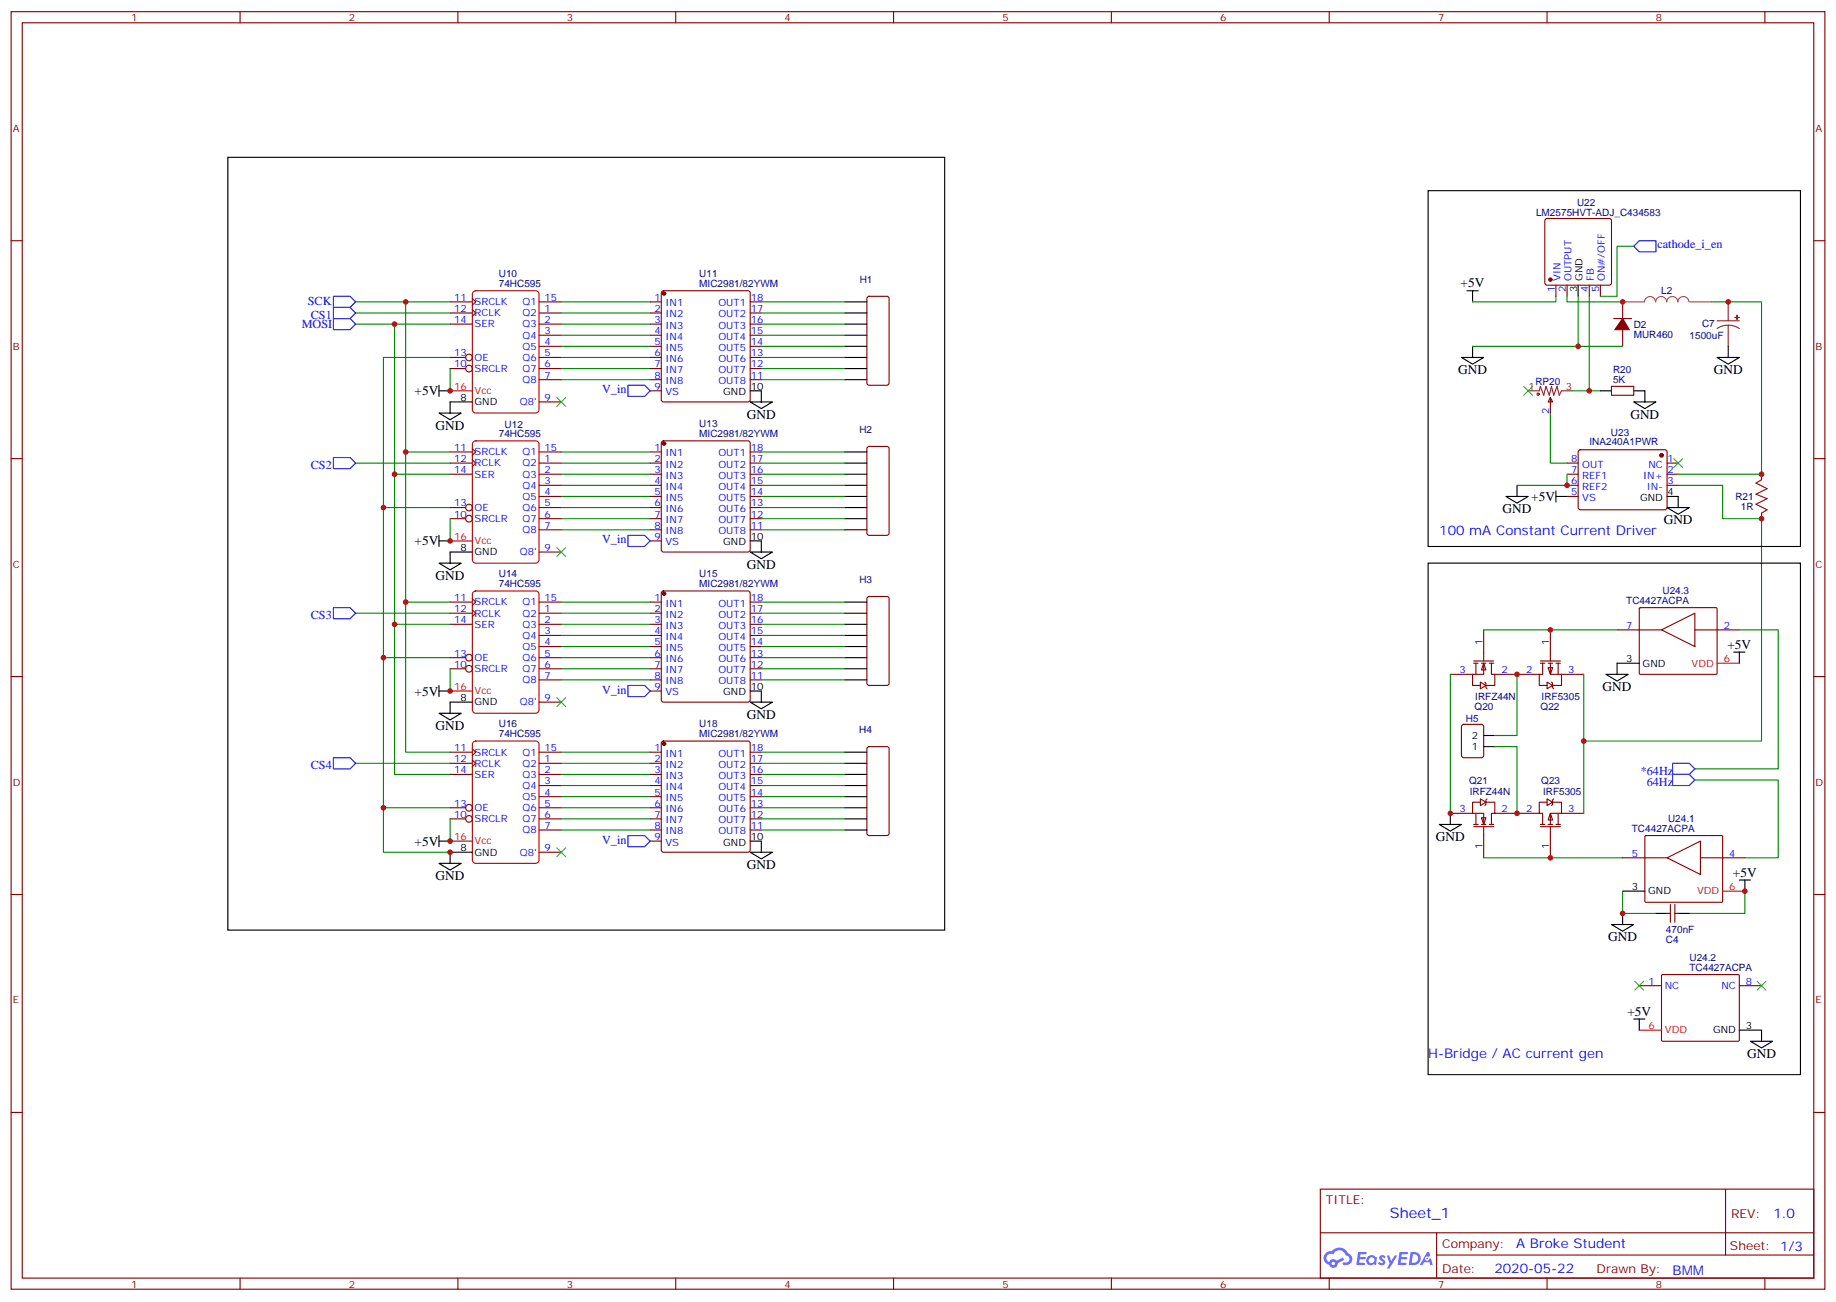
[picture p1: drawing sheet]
<svg xmlns="http://www.w3.org/2000/svg" width="583mm" height="413mm" viewBox="0 0 583 413" stroke-linecap="round" stroke-linejoin="round" font-family="sans-serif">
<g fill="none" stroke="#870000" stroke-width=".35">
<path d="M3.5 3.7h575.8v405.3h-575.8zM7.1 7.2h568.6v398.3h-568.6zM76.2 3.7v3.5M145.3 3.7v3.5M214.5 3.7v3.5M283.6 3.7v3.5M352.8 3.7v3.5M421.9 3.7v3.5M491.1 3.7v3.5M560.2 3.7v3.5M3.5 76.4h3.6M575.7 76.4h3.6"/>
<path d="M3.5 145.5h3.6M575.7 145.5h3.6M3.5 214.7h3.6M575.7 214.7h3.6M3.5 283.8h3.6M575.7 283.8h3.6M3.5 353h3.6M575.7 353h3.6M419.1 377.3h156.6v28.2h-156.6zM547.7 377.3v20.9M419.1 391.1h156.5M456 398.2h119.6"/>
<path d="M456 391.1v14.2M76.2 405.5v3.5M145.3 405.5v3.5M214.5 405.5v3.5M283.6 405.5v3.5M352.8 405.5v3.5M421.9 405.5v3.5M491.1 405.5v3.5M560.2 405.5v3.5"/>
</g>
<g fill="#5487ff">
<path d="M438.1 398.5a1.22 1.22 0 0 1 1.7 .2l-.4 .6a.47 .47 0 0 0-.3-.4 .47 .47 0 0 0-.5 .2l.1 .2a1.14 1.14 0 0 1 .8 1.8 1.14 1.14 0 0 1-1.9 0l-.2-.2 .5-.6 .7 .5a.29 .29 0 0 0 .3-.3 .29 .29 0 0 0-.2-.3 1.04 1.04 0 0 1-.6-1.7z"/>
<path d="M431.1 397.2h2.3l.4 .2-.2 .5-1.8 .1-.1 .8h1.5l.3 .4-.3 .4h-1.6l-.2 1.1h1.7l.2 .3-.2 .3-2.6 .1z"/>
<path d="M444.2 397.2l2.7 .2-.1 .5-1.8 .1-.2 .8h1.6l.3 .4-.4 .4h-1.6l-.1 1.1h1.7l.2 .3-.2 .3-2.7 .1z"/>
<path d="M453 397.2h.7l.3 1.3-.6 .3a.69 .69 0 0 0-1 .3 .69 .69 0 0 0 .4 .9 .69 .69 0 0 0 .9-.6l.5-.2 .6 2.2h-.8l-.3-.9h-1.7l-.5 .9h-.8z"/>
<path d="M440.2 398.3h.8l.6 1.8 1.1-1.8h.9l-2.6 4.2h-.8l.9-1.5z"/>
<path d="M447.8 397.2l-.6 4.2h1.3a2.11 2.11 0 0 0 2.5-2.1 2.11 2.11 0 0 0-2.5-2.1zM448.5 398a1.43 1.43 0 0 1 1.6 1.6 1.43 1.43 0 0 1-2 1.1z"/>
<path d="M434.1 398.8a1.54 1.54 0 0 0-.1 2.2 1.54 1.54 0 0 0 2.1 .1l.7 .3 .3-2.3-.6-.3a1.49 1.49 0 0 0-2.4 0zM434.3 399.8a.95 .95 0 0 1 1.9 0 .95 .95 0 0 1-1.9 0z"/>
<path d="M420.8 397.6a2.18 2.18 0 0 0 1.1 3.7 1.44 1.44 0 0 0 1.6 .9 1.44 1.44 0 0 0 1.2-1.4l2-1.1-.5-.7-1.9 1a1.47 1.47 0 0 0-2.4 .4 1.39 1.39 0 0 1-.7-1.9 1.39 1.39 0 0 1 2-.5 2.12 2.12 0 0 1 2.2-1.3 2.12 2.12 0 0 1 1.9 1.7 1.14 1.14 0 0 1 1 1.4 1.14 1.14 0 0 1-1.6 .7 .43 .43 0 0 0-.5 .4 .43 .43 0 0 0 .4 .5 1.98 1.98 0 0 0 2.5-1.2 1.98 1.98 0 0 0-1.2-2.6 3.1 3.1 0 0 0-5.3-.6l-.9 .1zM422.7 400.9a.55 .55 0 0 1 1.1 0 .55 .55 0 0 1-1.1 0z"/>
<circle cx="453" cy="399.3" r=".26"/>
</g>
<g fill="#fff" stroke="#870000" stroke-width=".35">
<path d="M471 210.4l.7 2.1h-1.4z"/>
<path d="M469.9 216.4l1.8 1.1-1.8 1z"/>
</g>
<path d="M471 199.8v9.9M460.4 214h7M467.8 209.7h6.3M467.8 210.4h1.4M468.5 210.4v3.6M470.3 210.4h1.4M471 210.4v3.6h-3.6v3.5h2.5M471.3 216.4l.4 .4v1.4l.3 .3M472.7 210.4h1.4M473.4 210.4v3.6h1.1v3.5h-2.8M474.5 214h7" fill="none" stroke="#870000" stroke-width=".35"/>
<g fill="#fff" stroke="#870000" stroke-width=".35">
<path d="M470.3 259.5h1.4l-.7 2.1z"/>
<path d="M469.9 253.5l1.8 1-1.8 1.1z"/>
</g>
<path d="M460.4 258.1h7M468.5 258.1v3.5M469.9 254.5h-2.5v3.6h3.6v3.5M471.7 254.5h2.8v3.6h-1.1v3.5M472 253.5l-.3 .3v1.4l-.4 .4M474.5 258.1h7M467.8 262.3h6.3M467.8 261.6h1.4M470.3 261.6h1.4M471 262.3v9.9M472.7 261.6h1.4" fill="none" stroke="#870000" stroke-width=".35"/>
<g fill="#fff" stroke="#870000" stroke-width=".35">
<path d="M492.1 258.1l.7 2.1h-1.4z"/>
<path d="M491.1 253.5l1.7 1-1.7 1.1z"/>
</g>
<path d="M481.5 258.1h7.1M491.1 254.5h-2.5v3.6h1.1v3.5M492.8 254.5h2.9v3.6M493.2 253.5l-.4 .3v1.4l-.3 .4M494.6 258.1v3.5M495.7 258.1h-3.6v3.5M495.7 258.1h7M488.9 262.3h6.4M488.9 261.6h1.5M491.4 261.6h1.4M492.1 262.3v9.9M493.9 261.6h1.4" fill="none" stroke="#870000" stroke-width=".35"/>
<g fill="#fff" stroke="#870000" stroke-width=".35">
<path d="M491.4 211.8h1.4l-.7 2.2z"/>
<path d="M491.1 216.4l1.7 1.1-1.7 1z"/>
</g>
<g fill="none" stroke="#870000" stroke-width=".35">
<path d="M490.6 69.5l.5-.2h19.7l.5 .2 .2 .5v19.8l-.2 .5-.5 .2h-19.7l-.5-.2-.2-.5v-19.8zM142.9 99.3h7M142.9 95.8h7M149.9 94.7l1.1 1.1-1.1 1M149.9 98.2l1.1 1.1-1.1 1.1M171.1 99.3h7.1M171.1 95.8h7.1M206.4 99.3h3.5M206.4 95.8h3.5M210.1 92.5l.5-.2h26.8l.5 .2 .2 .5v33.8l-.2 .5-.5 .2h-26.8l-.5-.2-.2-.5v-33.8zM238.1 99.3h3.6M238.1 95.8h3.6"/>
<path d="M275.4 94.2l.5-.2h5.6l.7 .4v27.1l-.2 .5-.5 .2h-5.6l-.5-.2-.2-.5v-26.8zM493.9 90.5v3.5M497.4 90.5v3.5M504.5 90.5v3.5M508 90.5v3.5M515.1 95.8v5.3M142.9 102.8h7M142.9 113.4h4.9M142.9 116.9h4.9M171.1 102.8h7.1M171.1 106.4h7.1M171.1 109.9h7.1"/>
<path d="M171.1 113.4h7.1M171.1 116.9h7.1M206.4 102.8h3.5M206.4 106.4h3.5M206.4 109.9h3.5M206.4 113.4h3.5M206.4 116.9h3.5M238.1 102.8h3.6M238.1 106.4h3.6M238.1 109.9h3.6M238.1 113.4h3.6M238.1 116.9h3.6"/>
<path d="M512.2 101.1h5.7M515.1 104.6v5.3M171.1 120.5h7.1M171.1 127.5h7.1M206.4 120.5h3.5M206.4 124h3.5M238.1 120.5h3.6M492.1 126.1l.7 1.4h-1.4zM492.1 126.1v5M511.5 122.6h7.1v2.8h-7.1zM142.9 146.9h7M142.9 150.5h7"/>
<path d="M142.9 143.4h7M149.9 142.3l1.1 1.1-1.1 1.1M149.9 145.9l1.1 1-1.1 1.1M171.1 146.9h7.1M171.1 150.5h7.1M171.1 154h7.1M171.1 157.5h7.1M171.1 143.4h7.1M206.4 146.9h3.5M206.4 150.5h3.5M206.4 154h3.5M206.4 157.5h3.5"/>
<path d="M206.4 143.4h3.5M210.1 140.1l.5-.2h26.8l.5 .2 .2 .5v33.8l-.2 .5-.5 .3h-26.8l-.5-.3-.2-.5v-33.8zM238.1 146.9h3.6M238.1 150.5h3.6M238.1 154h3.6M238.1 157.5h3.6M238.1 143.4h3.6M275.4 141.8l.5-.2h5.6l.7 .5v27.1l-.2 .5-.5 .2h-5.6l-.5-.3-.2-.4v-26.9zM497.4 146.9h3.5M497.4 150.5h3.5M497.4 154h3.5M497.4 157.5h3.5"/>
<path d="M501.2 142.9l.4-.2 27.1 .1 .5 .6-.1 17.9-.6 .4h-27.1l-.5-.7v-17.6zM529.2 146.9h3.5M529.2 150.5h3.5M529.2 154h3.5M559.2 150.5v1.7M142.9 161h4.9M142.9 164.6h4.9M171.1 161h7.1M171.1 164.6h7.1M171.1 168.1h7.1M171.1 175.2h7.1M206.4 161h3.5"/>
<path d="M206.4 164.6h3.5M206.4 168.1h3.5M206.4 171.6h3.5M238.1 161h3.6M238.1 164.6h3.6M238.1 168.1h3.6M559.2 162.8v1.8M142.9 194.6h7M142.9 198.1h7M142.9 191h7M149.9 190l1.1 1-1.1 1.1M149.9 193.5l1.1 1.1-1.1 1"/>
<path d="M171.1 194.6h7.1M171.1 198.1h7.1M171.1 191h7.1M206.4 194.6h3.5M206.4 198.1h3.5M206.4 191h3.5M210.1 187.7l.5-.2h26.8l.5 .2 .2 .5v33.9l-.2 .5-.5 .2h-26.8l-.5-.3-.2-.4v-33.9zM238.1 194.6h3.6M238.1 198.1h3.6M238.1 191h3.6M275.4 189.5l.5-.2h5.6l.7 .4v27.1l-.2 .5-.5 .2h-5.6l-.5-.2-.2-.5v-26.8zM492.1 199.8v9.9"/>
<path d="M513.3 199.8h14.1M520.4 193l.3-.2h24.2l.1 .3v20.7l-.3 .2-24.2-.1-.2-.3zM527.4 199.8l10.6-5.2v10.5zM538 199.8h14.1M142.9 208.7h4.9M142.9 212.2h4.9M171.1 201.6h7.1M171.1 205.1h7.1M171.1 208.7h7.1M171.1 212.2h7.1M171.1 215.7h7.1M206.4 201.6h3.5"/>
<path d="M206.4 205.1h3.5M206.4 208.7h3.5M206.4 212.2h3.5M206.4 215.7h3.5M206.4 219.3h3.5M238.1 201.6h3.6M238.1 205.1h3.6M238.1 208.7h3.6M238.1 212.2h3.6M238.1 215.7h3.6M481.5 214h7.1M488.9 209.7h6.4"/>
<path d="M488.9 210.4h1.5M489.7 210.4v3.6h-1.1v3.5h2.5M491.4 210.4h1.4M492.1 210.4v3.6h3.6M492.5 216.4l.3 .4v1.4l.4 .3M493.9 210.4h1.4M494.6 210.4v3.6M495.7 214v3.5h-2.9M495.7 214h7M142.9 238.7h7M149.9 237.6l1.1 1.1-1.1 1M171.1 222.8h7.1"/>
<path d="M171.1 238.7h7.1M206.4 238.7h3.5M210.1 235.3l.5-.2h26.8l.5 .2 .2 .5v33.9l-.2 .5-.5 .2h-26.8l-.5-.2-.2-.5v-33.9zM238.1 238.7h3.6M275.4 237.1l.5-.2h5.6l.7 .4v27.1l-.2 .5-.5 .2h-5.6l-.5-.2-.2-.5v-26.8zM464.1 230l.5-.2h5.7l.6 .5 .1 9.4-.5 .7h-5.9l-.6-.4-.1-9.5zM142.9 242.2h7M142.9 245.7h7M142.9 256.3h4.9M142.9 259.8h4.9M149.9 241.1l1.1 1.1-1.1 1M171.1 242.2h7.1"/>
<path d="M171.1 245.7h7.1M171.1 249.2h7.1M171.1 252.8h7.1M171.1 256.3h7.1M171.1 259.8h7.1M206.4 242.2h3.5M206.4 245.7h3.5M206.4 249.2h3.5M206.4 252.8h3.5M206.4 256.3h3.5M206.4 259.8h3.5M238.1 242.2h3.6"/>
<path d="M238.1 245.7h3.6M238.1 249.2h3.6M238.1 252.8h3.6M238.1 256.3h3.6M238.1 259.8h3.6M171.1 263.3h7.1M171.1 270.4h7.1M206.4 263.3h3.5M206.4 266.9h3.5M238.1 263.3h3.6M515.1 272.2h14.1M522.2 265.3l.3-.2 24.1 .1 .2 .3-.1 20.6-.2 .2-24.2-.1-.2-.3z"/>
<path d="M529.2 272.2l10.6-5.3v10.6zM539.8 272.2h14.1M529.2 289.8h1M530.2 287v5.6M531.6 287v5.6M531.6 289.8h1.1M520.3 312.7h7.1M527.5 309.4l.3-.2 24.1 .1 .2 .3-.1 20.6-.3 .2-24.1-.1-.2-.3zM552.1 312.7h7.1"/>
<circle cx="148.9" cy="116.9" r="1.06"/>
<circle cx="148.9" cy="113.4" r="1.06"/>
<circle cx="148.9" cy="161" r="1.06"/>
<circle cx="148.9" cy="164.6" r="1.06"/>
<circle cx="148.9" cy="212.2" r="1.06"/>
<circle cx="148.9" cy="208.7" r="1.06"/>
<circle cx="148.9" cy="256.3" r="1.06"/>
<circle cx="148.9" cy="259.8" r="1.06"/>
</g>
<g fill="none" stroke="#000" stroke-width=".35">
<path d="M72.3 49.9h227.6v245.2h-227.6zM453.3 60.5h118.2v112.9h-118.2zM268.1 95.8h7.1M268.1 99.3h7.1M465.7 92.3h3.5M467.4 92.3v3.5M500.9 90.5v3.5M268.1 102.8h7.1M268.1 106.4h7.1M268.1 109.9h7.1M268.1 113.4h7.1M268.1 116.9h7.1"/>
<path d="M463.9 113.4h7.1l-3.6 2.1zM467.4 109.9v3.5M545 113.4h7.1l-3.5 2.1zM548.6 109.9v3.5M139.3 131.1h7.1l-3.5 2.1zM139.3 124h3.6M139.3 122.2v3.6M149.9 127.5h-7v3.6M238.1 127.5h7.1l-3.5 2.1zM238.1 124h3.6v3.5M268.1 120.5h7.1M508 124h3.5"/>
<path d="M518.6 127.5h7l-3.5 2.1zM518.6 124h3.5v3.5M268.1 157.5h7.1M268.1 143.4h7.1M268.1 146.9h7.1M268.1 150.5h7.1M268.1 154h7.1M478 157.5h7.1l-3.6 2.1zM481.5 154v3.5M493.9 157.5h3.5M493.9 155.8v3.5M529.2 157.5h3.5v3.5"/>
<path d="M139.3 178.7h7.1l-3.5 2.1zM139.3 171.6h3.6M139.3 169.9v3.5M149.9 175.2h-7v3.5M238.1 175.2h7.1l-3.5 2.1zM238.1 171.6h3.6v3.6M268.1 161h7.1M268.1 164.6h7.1M268.1 168.1h7.1M453.3 178.7h118.2v162.3h-118.2zM529.2 161h7l-3.5 2.2zM268.1 191h7.1"/>
<path d="M268.1 194.6h7.1M268.1 198.1h7.1M139.3 219.3h3.6M139.3 217.5v3.5M238.1 219.3h3.6v3.5M268.1 201.6h7.1M268.1 205.1h7.1M268.1 208.7h7.1M268.1 212.2h7.1M268.1 215.7h7.1M509.8 214h7l-3.5 2.1zM520.3 210.4h-7v3.6"/>
<path d="M550.3 206.9h3.6M552.1 206.9v3.5M139.3 226.3h7.1l-3.5 2.1zM149.9 222.8h-7v3.5M238.1 222.8h7.1l-3.5 2.1zM268.1 238.7h7.1M471 236.9h3.5M471 233.4h3.5M268.1 242.2h7.1M268.1 245.7h7.1M268.1 249.2h7.1M268.1 252.8h7.1"/>
<path d="M268.1 256.3h7.1M268.1 259.8h7.1M460.4 258.1v3.5M139.3 273.9h7.1l-3.5 2.1zM139.3 266.9h3.6M139.3 265.1v3.5M149.9 270.4h-7v3.5M238.1 270.4h7.1l-3.5 2.1zM238.1 266.9h3.6v3.5M268.1 263.3h7.1M456.8 261.6h7.1l-3.5 2.1zM552.1 279.2h3.5"/>
<path d="M553.9 279.2v3.6M511.5 293.3h7.1l-3.5 2.2zM515.1 282.8h7M515.1 289.8v3.5M525.6 289.8h3.6M532.7 289.8h3.5M518.6 323.3h3.5M520.3 323.3v3.5M552.1 326.8h7.1v3.6M555.6 330.4h7.1l-3.5 2.1z"/>
</g>
<g fill="none" stroke="#a10000" stroke-width=".35">
<path d="M559.2 152.2l-1.8 1.1 3.5 1.7-3.5 1.8 3.5 1.4-3.5 1.8 3.5 1.7-1.7 1.1"/>
<circle cx="488.2" cy="125.1" r=".35"/>
</g>
<g fill="#870000" stroke="#870000" stroke-width=".35">
<path d="M515.1 101.1l2.1 3.5h-4.6z"/>
<circle cx="527.4" cy="144.5" r=".53"/>
<circle cx="492.1" cy="88.7" r=".53"/>
<circle cx="210.8" cy="93.1" r=".53"/>
<circle cx="210.8" cy="140.8" r=".53"/>
<circle cx="210.8" cy="188.4" r=".53"/>
<circle cx="210.8" cy="236" r=".53"/>
</g>
<g fill="none" stroke="#008700" stroke-width=".35">
<path d="M518.6 78.1h-5.3v15.9h-5.3M112.9 95.8h30M112.9 99.3h30M128.8 95.8v47.6h14.1M178.2 95.8h28.2M178.2 99.3h28.2M241.7 95.8h26.4M241.7 99.3h26.4M493.9 94v1.8h-26.5M497.4 94v1.8h17.7M500.9 94v15.9h-33.5M504.5 94v30"/>
<path d="M543.3 95.8h15.9v54.7h-26.5M112.9 102.8h30M125.2 102.8v47.7h17.7M142.9 113.4h-21.2v157h21.2M142.9 116.9v7.1M178.2 109.9h28.2M178.2 102.8h28.2M178.2 106.4h28.2M178.2 113.4h28.2M178.2 116.9h28.2M241.7 109.9h26.4M241.7 102.8h26.4"/>
<path d="M241.7 106.4h26.4M241.7 113.4h26.4M241.7 116.9h26.4M500.9 109.9h14.2M178.2 120.5h28.2M241.7 120.5h26.4M492.1 131.1v15.8h5.3M499.2 124h8.8M112.9 146.9h30M125.2 150.5v47.6h17.7M128.8 143.4v47.6h14.1M178.2 143.4h28.2"/>
<path d="M178.2 146.9h28.2M178.2 150.5h28.2M178.2 154h28.2M178.2 157.5h28.2M241.7 143.4h26.4M241.7 146.9h26.4M241.7 150.5h26.4M241.7 154h26.4M241.7 157.5h26.4M497.4 150.5v3.5h-15.9M532.7 154h14.1v10.6h12.4v70.5h-56.5M121.7 161h21.2"/>
<path d="M142.9 164.6v7M178.2 161h28.2M178.2 164.6h28.2M178.2 168.1h28.2M241.7 161h26.4M241.7 164.6h26.4M241.7 168.1h26.4M112.9 194.6h30M125.2 198.1v47.6h17.7M128.8 191v47.7h14.1M178.2 191h28.2M178.2 194.6h28.2"/>
<path d="M178.2 198.1h28.2M241.7 191h26.4M241.7 194.6h26.4M241.7 198.1h26.4M471 199.8h42.3M552.1 199.8h12.3v44.1h-26.4M121.7 208.7h21.2M142.9 212.2v7.1M178.2 201.6h28.2M178.2 205.1h28.2M178.2 208.7h28.2M178.2 212.2h28.2"/>
<path d="M178.2 215.7h28.2M241.7 201.6h26.4M241.7 205.1h26.4M241.7 208.7h26.4M241.7 212.2h26.4M241.7 215.7h26.4M460.4 214v44.1M481.5 214v19.4h-7M502.7 214v44.1M178.2 238.7h28.2M241.7 238.7h26.4M474.5 236.9h7v21.2"/>
<path d="M112.9 242.2h30M121.7 256.3h21.2M142.9 259.8v7.1M178.2 242.2h28.2M178.2 245.7h28.2M178.2 249.2h28.2M178.2 252.8h28.2M178.2 256.3h28.2M178.2 259.8h28.2M241.7 242.2h26.4M241.7 245.7h26.4M241.7 249.2h26.4"/>
<path d="M241.7 252.8h26.4M241.7 256.3h26.4M241.7 259.8h26.4M538 247.5h26.4v24.7h-10.5M178.2 263.3h28.2M241.7 263.3h26.4M471 272.2h44.1M515.1 282.8v7h10.5M553.9 282.8v7h-17.7"/>
</g>
<g fill="none" stroke="#3c3" stroke-width=".35">
<path d="M176.7 126.1l2.9 2.8M179.6 126.1l-2.9 2.8M483.7 122.6l2.8 2.8M486.5 122.6l-2.8 2.8M531.3 145.5l2.8 2.8M534.1 145.5l-2.8 2.8M176.7 173.7l2.9 2.9M179.6 173.7l-2.9 2.9M176.7 221.4l2.9 2.8M179.6 221.4l-2.9 2.8M176.7 269l2.9 2.8M179.6 269l-2.9 2.8"/>
<path d="M518.9 311.3l2.9 2.8M521.8 311.3l-2.9 2.8M557.7 311.3l2.9 2.8M560.6 311.3l-2.9 2.8"/>
</g>
<g fill="none" stroke="#00f" stroke-width=".35">
<path d="M518.6 78.1l1.7-1.7h5.3v3.5h-5.3zM105.8 97.5h5.3l1.8 1.8-1.8 1.8h-5.3zM105.8 94h5.3l1.8 1.8-1.8 1.7h-5.3zM105.8 101.1h5.3l1.8 1.7-1.8 1.8h-5.3zM199.3 122.2h5.3l1.8 1.8-1.8 1.8h-5.3zM105.8 145.2h5.3l1.8 1.7-1.8 1.8h-5.3zM199.3 169.9h5.3l1.8 1.7-1.8 1.8h-5.3zM105.8 192.8h5.3l1.8 1.8-1.8 1.7h-5.3zM199.3 217.5h5.3l1.8 1.8-1.8 1.7h-5.3zM105.8 240.4h5.3l1.8 1.8-1.8 1.7h-5.3zM530.9 245.7h5.3l1.8 1.8-1.8 1.7h-5.3zM530.9 242.2h5.3l1.8 1.7-1.8 1.8h-5.3z"/>
<path d="M199.3 265.1h5.3l1.8 1.8-1.8 1.7h-5.3z"/>
</g>
<path d="M142.9 124h7M142.9 171.6h7M142.9 219.3h7M545 210.4h7.1M142.9 266.9h7M546.8 282.8h7.1M520.3 326.8h7.1" fill="none" stroke="#f00" stroke-width=".35"/>
<path d="M548.6 95.8v6M545 101.8h7.1M548.6 103.2l-1.9 .2-1.7 .8M548.6 103.2l1.8 .2 1.7 .8M548.6 103.2v6.7M485.1 124h3.5l.3-1.4 1.1 2.8 .7-2.8 1.1 2.8 .7-2.8 .7 2.8 1-2.8 .7 2.8 .8-1.4h3.5" fill="none" stroke="#8c2424" stroke-width=".35"/>
<g fill="#8c2424" stroke="#8c2424" stroke-width=".35">
<path d="M550.7 100.7l1.4 .1z"/>
<path d="M551.4 100v1.4z"/>
</g>
<path d="M515.1 95.8h6.9a1.76 1.76 0 0 1 1.8-1.7 1.76 1.76 0 0 1 1.7 1.7 1.77 1.77 0 0 1 1.8-1.7 1.77 1.77 0 0 1 1.8 1.7 1.77 1.77 0 0 1 1.7-1.7 1.77 1.77 0 0 1 1.8 1.7 1.77 1.77 0 0 1 1.7-1.7 1.77 1.77 0 0 1 1.8 1.7M536.3 95.8h7" fill="none" stroke="#a64a4a" stroke-width=".35"/>
<path d="M150.2 92.7l.8-.4h19l.9 .4 .2 .6v36.7l-.5 .9-.6 .2h-19l-.9-.5-.2-.6v-36.7zM150.2 140.3l.8-.4h19l.9 .4 .2 .6v36.7l-.5 .9-.6 .2h-19l-.9-.5-.2-.6v-36.7zM150.2 187.9l.8-.4h19l.9 .4 .2 .7v36.6l-.5 .9-.6 .2h-19l-.9-.5-.2-.6v-36.6zM150.2 235.6l.8-.5h19l.9 .5 .2 .6v36.7l-.5 .8-.6 .2h-19l-.9-.4-.2-.6v-36.7z" fill="none" stroke="#c00" stroke-width=".35"/>
<g fill="#c00">
<circle cx="504.5" cy="124" r=".88"/>
<circle cx="460.4" cy="258.1" r=".88"/>
<circle cx="481.5" cy="214" r=".88"/>
<circle cx="492.1" cy="199.8" r=".88"/>
<circle cx="559.2" cy="164.6" r=".88"/>
<circle cx="559.2" cy="150.5" r=".88"/>
<circle cx="515.1" cy="95.8" r=".88"/>
<circle cx="500.9" cy="109.9" r=".88"/>
<circle cx="497.4" cy="154" r=".88"/>
<circle cx="502.7" cy="235.1" r=".88"/>
<circle cx="515.1" cy="289.8" r=".88"/>
<circle cx="553.9" cy="282.8" r=".88"/>
<circle cx="492.1" cy="272.2" r=".88"/>
<circle cx="481.5" cy="258.1" r=".88"/>
<circle cx="548.6" cy="95.8" r=".88"/>
<circle cx="128.8" cy="95.8" r=".88"/>
<circle cx="128.8" cy="143.4" r=".88"/>
<circle cx="128.8" cy="191" r=".88"/>
<circle cx="125.2" cy="102.8" r=".88"/>
<circle cx="125.2" cy="150.5" r=".88"/>
<circle cx="125.2" cy="198.1" r=".88"/>
<circle cx="142.9" cy="270.4" r=".88"/>
<circle cx="121.7" cy="208.7" r=".88"/>
<circle cx="121.7" cy="161" r=".88"/>
<circle cx="121.7" cy="256.3" r=".88"/>
<circle cx="142.9" cy="266.9" r=".88"/>
<circle cx="142.9" cy="219.3" r=".88"/>
<circle cx="142.9" cy="171.6" r=".88"/>
<circle cx="142.9" cy="124" r=".88"/>
</g>
<text font-size="4.6" fill="#00f" x="441.2" y="386.3">Sheet_1</text>
<g font-size="4.2">
<text x="463.6" y="91.1">+5V</text>
<text x="462.9" y="118.7">GND</text>
<text x="544" y="118.7">GND</text>
<text x="131.6" y="125.4">+5V</text>
<text x="138.3" y="136.3">GND</text>
<text x="237.1" y="132.8">GND</text>
<text x="517.5" y="132.8">GND</text>
<text x="486" y="158.9">+5V</text>
<text x="477" y="162.8">GND</text>
<text x="528.1" y="166.3">GND</text>
<text x="131.6" y="173.1">+5V</text>
<text x="138.3" y="184">GND</text>
<text x="237.1" y="180.4">GND</text>
<text x="548.3" y="205.8">+5V</text>
<text x="131.6" y="220.7">+5V</text>
<text x="508.7" y="219.3">GND</text>
<text x="138.3" y="231.6">GND</text>
<text x="237.1" y="228.1">GND</text>
<text x="131.6" y="268.3">+5V</text>
<text x="455.8" y="266.9">GND</text>
<text x="237.1" y="275.7">GND</text>
<text x="138.3" y="279.2">GND</text>
<text x="550.1" y="278.1">+5V</text>
<text x="510.5" y="298.6">GND</text>
<text x="516.6" y="322.2">+5V</text>
<text x="554.6" y="335.7">GND</text>
</g>
<g font-size="4.2" fill="#00f">
<text x="456.8" y="169.9">100 mA Constant Current Driver</text>
<text x="453.3" y="335.7">H-Bridge / AC current gen</text>
<text x="562.9" y="386.6">1.0</text>
<text x="481.3" y="396.1">A Broke Student</text>
<text x="474.4" y="403.9">2020-05-22</text>
<text x="530.9" y="404.5">BMM</text>
</g>
<g font-size="3.9" fill="#00f">
<text x="526.1" y="78.8">cathode_i_en</text>
<text x="97.7" y="96.8">SCK</text>
<text x="98.7" y="101.1">CS1</text>
<text x="95.8" y="104">MOSI</text>
<text x="191.1" y="124.8">V_in</text>
<text x="98.7" y="148.7">CS2</text>
<text x="191.1" y="172.4">V_in</text>
<text x="98.7" y="196.3">CS3</text>
<text x="191.1" y="220">V_in</text>
<text x="98.7" y="243.9">CS4</text>
<text x="520.8" y="245.8">*64Hz</text>
<text x="522.7" y="249.2">64Hz</text>
<text x="191.1" y="267.7">V_in</text>
</g>
<g font-size="3.9" fill="#800">
<text x="420.9" y="381.9">TITLE:</text>
<text x="549.5" y="386.6">REV:</text>
<text x="457.8" y="396.1">Company:</text>
<text x="549.1" y="396.7">Sheet: 1/3</text>
<text x="457.8" y="403.8">Date:</text>
<text x="506.8" y="403.8">Drawn By:</text>
</g>
<g font-size="3.2" fill="#800">
<text x="41.6" y="6.7">1</text>
<text x="110.8" y="6.7">2</text>
<text x="179.9" y="6.7">3</text>
<text x="249.1" y="6.7">4</text>
<text x="318.2" y="6.7">5</text>
<text x="387.3" y="6.7">6</text>
<text x="456.5" y="6.7">7</text>
<text x="525.6" y="6.7">8</text>
<text x="4.1" y="41.8">A</text>
<text x="576.3" y="41.8">A</text>
<text x="4.1" y="110.9">B</text>
<text x="576.3" y="110.9">B</text>
<text x="4.1" y="180.1">C</text>
<text x="576.3" y="180.1">C</text>
<text x="4.1" y="249.2">D</text>
<text x="576.3" y="249.2">D</text>
<text x="4.1" y="318.4">E</text>
<text x="576.3" y="318.4">E</text>
<text x="41.6" y="408.5">1</text>
<text x="110.8" y="408.5">2</text>
<text x="179.9" y="408.5">3</text>
<text x="249.1" y="408.5">4</text>
<text x="318.2" y="408.5">5</text>
<text x="387.3" y="408.5">6</text>
<text x="456.5" y="408.5">7</text>
<text x="525.6" y="408.5">8</text>
</g>
<g font-size="3.2" fill="#000080">
<text x="500.6" y="65.2">U22</text>
<text x="487.6" y="68.7">LM2575HVT-ADJ_C434583</text>
<text x="158.3" y="87.9">U10</text>
<text x="222" y="87.9">U11</text>
<text x="272.9" y="89.8">H1</text>
<text x="158.3" y="91">74HC595</text>
<text x="222" y="91.1">MIC2981/82YWM</text>
<text x="527.3" y="93.4">L2</text>
<text x="518.6" y="107.2">MUR460</text>
<text x="518.6" y="104">D2</text>
<text x="536.3" y="107.5">1500uF</text>
<text x="540.3" y="103.9">C7</text>
<text x="512" y="118.4">R20</text>
<text x="487.4" y="122.1">RP20</text>
<text x="512" y="121.5">5K</text>
<text x="160.2" y="135.7">U12</text>
<text x="222" y="135.5">U13</text>
<text x="272.8" y="137.4">H2</text>
<text x="158.3" y="138.6">74HC595</text>
<text x="222" y="138.7">MIC2981/82YWM</text>
<text x="504.5" y="141.1">INA240A1PWR</text>
<text x="511.3" y="138.5">U23</text>
<text x="550.9" y="158.7">R21</text>
<text x="552.6" y="161.8">1R</text>
<text x="158.3" y="183.2">U14</text>
<text x="222" y="183.1">U15</text>
<text x="272.8" y="185">H3</text>
<text x="158.3" y="186.2">74HC595</text>
<text x="222" y="186.3">MIC2981/82YWM</text>
<text x="516.2" y="191.7">TC4427ACPA</text>
<text x="527.7" y="188.6">U24.3</text>
<text x="468.1" y="225.2">Q20</text>
<text x="468.3" y="222.2">IRFZ44N</text>
<text x="489" y="225.2">Q22</text>
<text x="489.3" y="222.2">IRF5305</text>
<text x="158.3" y="233.9">74HC595</text>
<text x="158.3" y="230.8">U16</text>
<text x="222" y="234">MIC2981/82YWM</text>
<text x="222" y="230.7">U18</text>
<text x="272.7" y="232.6">H4</text>
<text x="465.3" y="229.2">H5</text>
<text x="466.3" y="248.6">Q21</text>
<text x="489.2" y="248.6">Q23</text>
<text x="466.5" y="252.1">IRFZ44N</text>
<text x="489.8" y="252.1">IRF5305</text>
<text x="529.5" y="260.9">U24.1</text>
<text x="518" y="264.1">TC4427ACPA</text>
<text x="528.8" y="296.2">470nF</text>
<text x="528.8" y="299.3">C4</text>
<text x="536.3" y="305">U24.2</text>
<text x="536.3" y="308.2">TC4427ACPA</text>
</g>
<g font-size="3.2" fill="#00f">
<text x="495.3" y="89.2" transform="rotate(-90 495.3 89.2)">VIN</text>
<text x="498.8" y="89.2" transform="rotate(-90 498.8 89.2)">OUTPUT</text>
<text x="505.9" y="89.2" transform="rotate(-90 505.9 89.2)">FB</text>
<text x="509.4" y="89.2" transform="rotate(-90 509.4 89.2)">ON#/OFF</text>
<text x="144.1" y="95.4">11</text>
<text x="172.9" y="95.4">15</text>
<text x="207.7" y="95.4">1</text>
<text x="238.3" y="95.4">18</text>
<text x="493.5" y="92.7" transform="rotate(-90 493.5 92.7)">1</text>
<text x="497.1" y="92.7" transform="rotate(-90 497.1 92.7)">2</text>
<text x="504.1" y="92.7" transform="rotate(-90 504.1 92.7)">4</text>
<text x="507.6" y="92.7" transform="rotate(-90 507.6 92.7)">5</text>
<text x="144.1" y="99">12</text>
<text x="150.6" y="96.8">SRCLK</text>
<text x="150.6" y="100.4">RCLK</text>
<text x="165.9" y="100.4">Q2</text>
<text x="165.9" y="96.8">Q1</text>
<text x="172.9" y="99">1</text>
<text x="207.7" y="99">2</text>
<text x="211.2" y="97.2">IN1</text>
<text x="211.2" y="100.7">IN2</text>
<text x="228" y="100.7">OUT2</text>
<text x="228" y="97.2">OUT1</text>
<text x="238.3" y="99">17</text>
<text x="144.1" y="102.5">14</text>
<text x="150.6" y="103.9">SER</text>
<text x="165.9" y="103.9">Q3</text>
<text x="165.9" y="107.4">Q4</text>
<text x="172.9" y="102.5">2</text>
<text x="172.9" y="106">3</text>
<text x="207.7" y="102.5">3</text>
<text x="207.7" y="106">4</text>
<text x="211.2" y="104.2">IN3</text>
<text x="211.2" y="107.8">IN4</text>
<text x="228" y="107.8">OUT4</text>
<text x="228" y="104.2">OUT3</text>
<text x="238.3" y="106">15</text>
<text x="238.3" y="102.5">16</text>
<text x="144.1" y="113.1">13</text>
<text x="165.9" y="110.9">Q5</text>
<text x="172.9" y="109.5">4</text>
<text x="172.9" y="113.1">5</text>
<text x="207.7" y="109.5">5</text>
<text x="207.7" y="113.1">6</text>
<text x="211.2" y="111.3">IN5</text>
<text x="228" y="111.3">OUT5</text>
<text x="238.3" y="113.1">13</text>
<text x="238.3" y="109.5">14</text>
<text x="144.1" y="116.6">10</text>
<text x="150.6" y="118">SRCLR</text>
<text x="150.6" y="114.5">OE</text>
<text x="165.9" y="114.5">Q6</text>
<text x="165.9" y="118">Q7</text>
<text x="172.9" y="116.6">6</text>
<text x="207.7" y="116.6">7</text>
<text x="211.2" y="114.8">IN6</text>
<text x="211.2" y="118.4">IN7</text>
<text x="228" y="118.4">OUT7</text>
<text x="228" y="114.8">OUT6</text>
<text x="238.3" y="116.6">12</text>
<text x="165.9" y="121.5">Q8</text>
<text x="172.9" y="120.1">7</text>
<text x="207.7" y="120.1">8</text>
<text x="207.7" y="123.6">9</text>
<text x="211.2" y="121.9">IN8</text>
<text x="211.2" y="125.4">VS</text>
<text x="228" y="121.9">OUT8</text>
<text x="238.3" y="120.1">11</text>
<text x="165" y="128.6">Q8'</text>
<text x="172.9" y="127.2">9</text>
<text x="491.8" y="131.3" transform="rotate(-90 491.8 131.3)">2</text>
<text x="144.1" y="143.1">11</text>
<text x="172.9" y="143.1">15</text>
<text x="207.7" y="143.1">1</text>
<text x="238.3" y="143.1">18</text>
<text x="144.1" y="146.6">12</text>
<text x="150.6" y="144.5">SRCLK</text>
<text x="150.6" y="148">RCLK</text>
<text x="165.9" y="148">Q2</text>
<text x="165.9" y="144.5">Q1</text>
<text x="172.9" y="146.6">1</text>
<text x="207.7" y="146.6">2</text>
<text x="211.2" y="144.8">IN1</text>
<text x="211.2" y="148.3">IN2</text>
<text x="228" y="148.3">OUT2</text>
<text x="228" y="144.8">OUT1</text>
<text x="238.3" y="146.6">17</text>
<text x="498.8" y="146.6">8</text>
<text x="502.2" y="148.3">OUT</text>
<text x="523.3" y="148.3">NC</text>
<text x="529.3" y="146.6">1</text>
<text x="144.1" y="150.1">14</text>
<text x="150.6" y="151.5">SER</text>
<text x="165.9" y="151.5">Q3</text>
<text x="165.9" y="155">Q4</text>
<text x="172.9" y="150.1">2</text>
<text x="172.9" y="153.6">3</text>
<text x="207.7" y="150.1">3</text>
<text x="207.7" y="153.6">4</text>
<text x="211.2" y="151.9">IN3</text>
<text x="211.2" y="155.4">IN4</text>
<text x="228" y="155.4">OUT4</text>
<text x="228" y="151.9">OUT3</text>
<text x="238.3" y="153.6">15</text>
<text x="238.3" y="150.1">16</text>
<text x="498.8" y="153.6">6</text>
<text x="498.8" y="150.1">7</text>
<text x="502.2" y="155.4">REF2</text>
<text x="502.2" y="151.9">REF1</text>
<text x="521.6" y="151.9">IN+</text>
<text x="522.7" y="155.4">IN-</text>
<text x="529.3" y="150.1">2</text>
<text x="529.3" y="153.6">3</text>
<text x="144.1" y="160.7">13</text>
<text x="165.9" y="158.6">Q5</text>
<text x="172.9" y="157.2">4</text>
<text x="172.9" y="160.7">5</text>
<text x="207.7" y="157.2">5</text>
<text x="207.7" y="160.7">6</text>
<text x="211.2" y="158.9">IN5</text>
<text x="228" y="158.9">OUT5</text>
<text x="238.3" y="160.7">13</text>
<text x="238.3" y="157.2">14</text>
<text x="498.8" y="157.2">5</text>
<text x="502.2" y="158.9">VS</text>
<text x="144.1" y="164.2">10</text>
<text x="150.6" y="165.6">SRCLR</text>
<text x="150.6" y="162.1">OE</text>
<text x="165.9" y="162.1">Q6</text>
<text x="165.9" y="165.6">Q7</text>
<text x="172.9" y="164.2">6</text>
<text x="172.9" y="167.7">7</text>
<text x="207.7" y="164.2">7</text>
<text x="207.7" y="167.7">8</text>
<text x="211.2" y="162.5">IN6</text>
<text x="211.2" y="166">IN7</text>
<text x="228" y="166">OUT7</text>
<text x="228" y="162.5">OUT6</text>
<text x="238.3" y="167.7">11</text>
<text x="238.3" y="164.2">12</text>
<text x="165.9" y="169.2">Q8</text>
<text x="207.7" y="171.3">9</text>
<text x="211.2" y="169.5">IN8</text>
<text x="211.2" y="173">VS</text>
<text x="228" y="169.5">OUT8</text>
<text x="165" y="176.2">Q8'</text>
<text x="172.9" y="174.8">9</text>
<text x="144.1" y="190.7">11</text>
<text x="172.9" y="190.7">15</text>
<text x="207.7" y="190.7">1</text>
<text x="238.3" y="190.7">18</text>
<text x="144.1" y="194.2">12</text>
<text x="144.1" y="197.7">14</text>
<text x="150.6" y="192.1">SRCLK</text>
<text x="150.6" y="195.6">RCLK</text>
<text x="165.9" y="195.6">Q2</text>
<text x="165.9" y="192.1">Q1</text>
<text x="172.9" y="194.2">1</text>
<text x="172.9" y="197.7">2</text>
<text x="207.7" y="194.2">2</text>
<text x="207.7" y="197.7">3</text>
<text x="211.2" y="192.4">IN1</text>
<text x="211.2" y="196">IN2</text>
<text x="228" y="196">OUT2</text>
<text x="228" y="192.4">OUT1</text>
<text x="238.3" y="197.7">16</text>
<text x="238.3" y="194.2">17</text>
<text x="150.6" y="199.1">SER</text>
<text x="165.9" y="199.1">Q3</text>
<text x="165.9" y="202.7">Q4</text>
<text x="172.9" y="201.3">3</text>
<text x="207.7" y="201.3">4</text>
<text x="211.2" y="199.5">IN3</text>
<text x="211.2" y="203">IN4</text>
<text x="228" y="203">OUT4</text>
<text x="228" y="199.5">OUT3</text>
<text x="238.3" y="201.3">15</text>
<text x="516.2" y="199.5">7</text>
<text x="547.2" y="199.5">2</text>
<text x="144.1" y="208.3">13</text>
<text x="150.6" y="209.7">OE</text>
<text x="165.9" y="206.2">Q5</text>
<text x="165.9" y="209.7">Q6</text>
<text x="172.9" y="204.8">4</text>
<text x="172.9" y="208.3">5</text>
<text x="207.7" y="204.8">5</text>
<text x="207.7" y="208.3">6</text>
<text x="211.2" y="206.6">IN5</text>
<text x="228" y="206.6">OUT5</text>
<text x="238.3" y="208.3">13</text>
<text x="238.3" y="204.8">14</text>
<text x="470.6" y="204.8" transform="rotate(-90 470.6 204.8)">1</text>
<text x="491.8" y="204.8" transform="rotate(-90 491.8 204.8)">1</text>
<text x="144.1" y="211.8">10</text>
<text x="150.6" y="213.3">SRCLR</text>
<text x="165.9" y="213.3">Q7</text>
<text x="172.9" y="211.8">6</text>
<text x="172.9" y="215.4">7</text>
<text x="207.7" y="211.8">7</text>
<text x="207.7" y="215.4">8</text>
<text x="211.2" y="210.1">IN6</text>
<text x="211.2" y="213.6">IN7</text>
<text x="228" y="213.6">OUT7</text>
<text x="228" y="210.1">OUT6</text>
<text x="238.3" y="215.4">11</text>
<text x="238.3" y="211.8">12</text>
<text x="463.3" y="213.6">3</text>
<text x="476.6" y="213.6">2</text>
<text x="484.5" y="213.6">2</text>
<text x="497.8" y="213.6">3</text>
<text x="165.9" y="216.8">Q8</text>
<text x="207.7" y="218.9">9</text>
<text x="211.2" y="217.1">IN8</text>
<text x="211.2" y="220.7">VS</text>
<text x="228" y="217.1">OUT8</text>
<text x="165" y="223.8">Q8'</text>
<text x="172.9" y="222.4">9</text>
<text x="144.1" y="238.3">11</text>
<text x="150.6" y="239.7">SRCLK</text>
<text x="165.9" y="239.7">Q1</text>
<text x="172.9" y="238.3">15</text>
<text x="207.7" y="238.3">1</text>
<text x="238.3" y="238.3">18</text>
<text x="144.1" y="241.8">12</text>
<text x="144.1" y="245.4">14</text>
<text x="150.6" y="243.2">RCLK</text>
<text x="165.9" y="243.2">Q2</text>
<text x="172.9" y="241.8">1</text>
<text x="172.9" y="245.4">2</text>
<text x="207.7" y="241.8">2</text>
<text x="207.7" y="245.4">3</text>
<text x="211.2" y="240.1">IN1</text>
<text x="211.2" y="243.6">IN2</text>
<text x="228" y="243.6">OUT2</text>
<text x="228" y="240.1">OUT1</text>
<text x="238.3" y="245.4">16</text>
<text x="238.3" y="241.8">17</text>
<text x="150.6" y="246.8">SER</text>
<text x="165.9" y="246.8">Q3</text>
<text x="165.9" y="250.3">Q4</text>
<text x="172.9" y="248.9">3</text>
<text x="207.7" y="248.9">4</text>
<text x="211.2" y="247.1">IN3</text>
<text x="211.2" y="250.6">IN4</text>
<text x="228" y="250.6">OUT4</text>
<text x="228" y="247.1">OUT3</text>
<text x="238.3" y="248.9">15</text>
<text x="144.1" y="255.9">13</text>
<text x="150.6" y="257.4">OE</text>
<text x="165.9" y="253.8">Q5</text>
<text x="165.9" y="257.4">Q6</text>
<text x="172.9" y="252.4">4</text>
<text x="172.9" y="255.9">5</text>
<text x="207.7" y="252.4">5</text>
<text x="207.7" y="255.9">6</text>
<text x="211.2" y="254.2">IN5</text>
<text x="211.2" y="257.7">IN6</text>
<text x="228" y="257.7">OUT6</text>
<text x="228" y="254.2">OUT5</text>
<text x="238.3" y="255.9">13</text>
<text x="238.3" y="252.4">14</text>
<text x="463.3" y="257.7">3</text>
<text x="476.6" y="257.7">2</text>
<text x="484.5" y="257.7">2</text>
<text x="497.8" y="257.7">3</text>
<text x="144.1" y="259.5">10</text>
<text x="150.6" y="260.9">SRCLR</text>
<text x="165.9" y="260.9">Q7</text>
<text x="172.9" y="259.5">6</text>
<text x="172.9" y="263">7</text>
<text x="207.7" y="259.5">7</text>
<text x="207.7" y="263">8</text>
<text x="211.2" y="261.2">IN7</text>
<text x="228" y="261.2">OUT7</text>
<text x="238.3" y="263">11</text>
<text x="238.3" y="259.5">12</text>
<text x="165.9" y="264.4">Q8</text>
<text x="207.7" y="266.5">9</text>
<text x="211.2" y="264.8">IN8</text>
<text x="211.2" y="268.3">VS</text>
<text x="228" y="264.8">OUT8</text>
<text x="470.6" y="269.2" transform="rotate(-90 470.6 269.2)">1</text>
<text x="491.8" y="269.2" transform="rotate(-90 491.8 269.2)">1</text>
<text x="165" y="271.5">Q8'</text>
<text x="172.9" y="270.1">9</text>
<text x="518" y="271.8">5</text>
<text x="548.9" y="271.8">4</text>
<text x="523.3" y="312.4">1</text>
<text x="528.5" y="313.8">NC</text>
<text x="546.4" y="313.8">NC</text>
<text x="554.2" y="312.4">8</text>
</g>
<g font-size="3.2">
<text x="502.4" y="89.2" transform="rotate(-90 502.4 89.2)">GND</text>
<text x="500.6" y="92.7" transform="rotate(-90 500.6 92.7)">3</text>
<text x="229.5" y="125.4">GND</text>
<text x="238.3" y="123.6">10</text>
<text x="146.2" y="127.2">8</text>
<text x="150.6" y="128.6">GND</text>
<text x="520.6" y="158.9">GND</text>
<text x="529.3" y="157.2">4</text>
<text x="229.5" y="173">GND</text>
<text x="238.3" y="171.3">10</text>
<text x="146.2" y="174.8">8</text>
<text x="150.6" y="176.2">GND</text>
<text x="516.2" y="210.1">3</text>
<text x="521.4" y="211.5">GND</text>
<text x="229.5" y="220.7">GND</text>
<text x="238.3" y="218.9">10</text>
<text x="146.2" y="222.4">8</text>
<text x="150.6" y="223.8">GND</text>
<text x="467.2" y="237.9">1</text>
<text x="467.2" y="234.4">2</text>
<text x="229.5" y="268.3">GND</text>
<text x="238.3" y="266.5">10</text>
<text x="146.2" y="270.1">8</text>
<text x="150.6" y="271.5">GND</text>
<text x="518" y="282.4">3</text>
<text x="523.2" y="283.8">GND</text>
<text x="543.8" y="327.9">GND</text>
<text x="554.2" y="326.5">3</text>
</g>
<g font-size="3.2" fill="#f00">
<text x="144.1" y="123.6">16</text>
<text x="150.6" y="125.1">Vcc</text>
<text x="144.1" y="171.3">16</text>
<text x="150.6" y="172.7">Vcc</text>
<text x="536.9" y="211.5">VDD</text>
<text x="547.2" y="210.1">6</text>
<text x="144.1" y="218.9">16</text>
<text x="150.6" y="220.3">Vcc</text>
<text x="144.1" y="266.5">16</text>
<text x="150.6" y="267.9">Vcc</text>
<text x="538.7" y="283.8">VDD</text>
<text x="548.9" y="282.4">6</text>
<text x="523.3" y="326.5">6</text>
<text x="528.5" y="327.9">VDD</text>
</g>
<g font-size="3.2" fill="#8d2323">
<text x="485.2" y="123.6">1</text>
<text x="497.1" y="123.6">3</text>
</g>
</svg>
